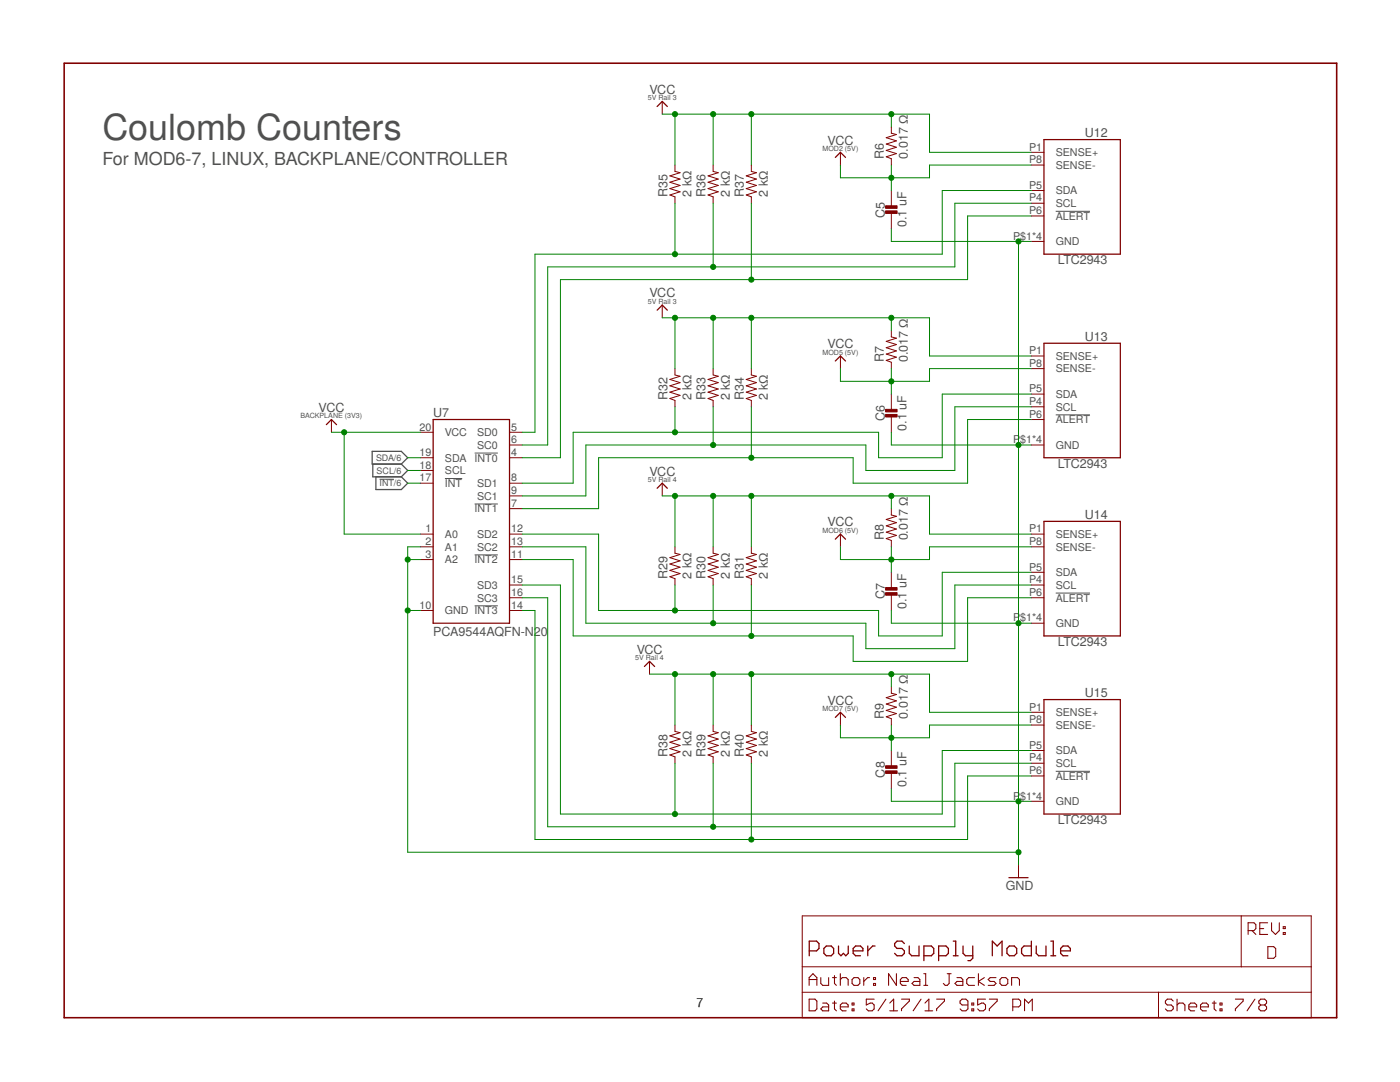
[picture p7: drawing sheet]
<svg xmlns="http://www.w3.org/2000/svg" width="279mm" height="216mm" viewBox="0 0 279 216" stroke-linecap="round" stroke-linejoin="round" font-family="sans-serif">
<path d="M210.7 42.2h6.8M75.8 95.6h2.8M88.8 95.5h3.4M94.7 90.4h4.7M210.7 82.8h6.8M94.7 100.6h4.7M94.7 110.7h4.7M210.7 118.3h6.8M94.7 120.9h4.7M210.7 153.9h6.8" fill="none" stroke="#505050" stroke-width=".2"/>
<path d="M74.3 90.1h5.8l1.3 1.2-1.3 1.3h-5.8zM74.4 92.6v2.5h5.7M75 95.1v2.6h5.1l1.3-1.3-1.3-1.3M80.1 92.6l1.3 1.3-1.3 1.2" fill="none" stroke="#505050" stroke-width=".25"/>
<path d="M12.8 12.6h254v190.5h-254z" fill="none" stroke="#800000" stroke-width=".32"/>
<g fill="none" stroke="#800000" stroke-width=".2">
<path d="M132.2 20.2v2.6M134.7 32.9v1.3l1 .3-2 .6 2 .6-2 .7 2 .6-2 .6 2 .7-2 .6 1 .4v1.3M142.3 32.9v1.3l1 .3-2 .6 2 .6-2 .7 2 .6-2 .6 2 .7-2 .6 1 .4v1.3M149.9 32.9v1.3l1.1 .3-2.1 .6 2.1 .6-2.1 .7 2.1 .6-2.1 .6 2.1 .7-2.1 .6 1 .4v1.3M167.7 30.4v2.5M177.9 25.3v1.3l1 .2-2 .7 2 .6-2 .6 2 .7-2 .6 2 .6-2 .7 1 .4v1.2M177.9 38v3.1M205.8 30.4h2.5M205.8 32.9h2.5M205.8 38h2.5M177.9 42.3v3.3M205.8 40.6h2.5"/>
<path d="M205.8 43.1h2.5M205.8 48.2h2.5M132.2 60.9v2.5M134.7 73.6v1.2l1 .3-2 .6 2 .6-2 .7 2 .6-2 .7 2 .6-2 .6 1 .4v1.3M142.3 73.6v1.2l1 .3-2 .6 2 .6-2 .7 2 .6-2 .7 2 .6-2 .6 1 .4v1.3M149.9 73.6v1.2l1.1 .3-2.1 .6 2.1 .6-2.1 .7 2.1 .6-2.1 .7 2.1 .6-2.1 .6 1 .4v1.3M167.7 71v2.6M177.9 66v1.2l1 .3-2 .6 2 .6-2 .7 2 .6-2 .7 2 .6-2 .6 1 .4v1.3M177.9 78.6v3.1M205.8 71h2.5M205.8 73.6h2.5M205.8 78.6h2.5"/>
<path d="M66.1 83.7v2.6M83.9 91.3h2.5M83.9 86.3h2.5M83.9 96.4h2.5M83.9 93.9h2.5M101.7 91.3h2.5M101.7 86.3h2.5M101.7 88.8h2.5M101.7 96.4h2.5M101.7 99h2.5M132.2 96.4v2.6M177.9 83v3.3"/>
<path d="M205.8 88.8h2.5M205.8 81.2h2.5M205.8 83.7h2.5M83.9 106.6h2.5M83.9 109.1h2.5M83.9 111.7h2.5M101.7 106.6h2.5M101.7 109.1h2.5M101.7 111.7h2.5M101.7 101.5h2.5M101.7 116.7h2.5M101.7 119.3h2.5"/>
<path d="M134.7 109.1v1.3l1 .2-2 .7 2 .6-2 .6 2 .7-2 .6 2 .6-2 .7 1 .4v1.2M142.3 109.1v1.3l1 .2-2 .7 2 .6-2 .6 2 .7-2 .6 2 .6-2 .7 1 .4v1.2M149.9 109.1v1.3l1.1 .2-2.1 .7 2.1 .6-2.1 .6 2.1 .7-2.1 .6 2.1 .6-2.1 .7 1 .4v1.2M167.7 106.6v2.5M177.9 101.5v1.3l1 .2-2 .7 2 .6-2 .6 2 .7-2 .6 2 .6-2 .7 1 .3v1.3M177.9 114.2v3M177.9 118.5v3.3M205.8 106.6h2.5M205.8 109.1h2.5M205.8 116.7h2.5M205.8 119.3h2.5M205.8 114.2h2.5"/>
<path d="M83.9 121.8h2.5M101.7 121.8h2.5M129.6 132v2.5M177.9 137.1v1.2l1 .3-2 .6 2 .6-2 .7 2 .6-2 .7 2 .6-2 .6 1 .4v1.3M205.8 124.4h2.5M134.7 144.7v1.2l1 .3-2 .6 2 .7-2 .6 2 .6-2 .7 2 .6-2 .6 1 .4v1.3M142.3 144.7v1.2l1 .3-2 .6 2 .7-2 .6 2 .6-2 .7 2 .6-2 .6 1 .4v1.3M149.9 144.7v1.2l1.1 .3-2.1 .6 2.1 .7-2.1 .6 2.1 .6-2.1 .7 2.1 .6-2.1 .6 1 .4v1.3M167.7 142.1v2.6M177.9 149.8v3M177.9 154.1v3.3M205.8 142.1h2.5"/>
<path d="M205.8 144.7h2.5M205.8 149.8h2.5M205.8 152.3h2.5M205.8 154.8h2.5M205.8 159.9h2.5M203.3 172.6v2.5M160.1 182.8h101.6v20.3h-101.6zM160.1 198h101.6M160.1 192.9h101.6M231.2 198v5.1M247.7 182.8v10.1"/>
</g>
<g fill="none" stroke="#800000" stroke-width=".21">
<path d="M161.5 196.6v-1.5l.7-.8 .8 .8v1.5M161.5 199.4h1.1l.4 .3v1.6l-.4 .4h-1.1zM161.5 195.5h1.5M163.8 195.1v1.1l.4 .4h1.2v-1.5M166.1 195.1h.8M166.5 194.7v1.5l.4 .4M166.5 199.7v1.6l.4 .4M167.7 194.3v2.3M167.7 195.5l.4-.4h.8l.4 .4v1.1M170.4 195.1h.8l.4 .4v.7l-.4 .4h-.8l-.3-.4v-.7zM172.4 195.1v1.5M173.5 195.1h-.3l-.8 .7"/>
<path d="M174.3 195.1h.4v.4h-.4zM174.3 196.2h.4v.4h-.4zM174.5 199.4h-1.6v1.1l.8-.3h.4l.4 .3v.8l-.4 .4h-.8l-.4-.4M176.8 199.4l-1.6 2.3M178.9 194.3v2.3l-1.6-2.3v2.3M179.7 195.8h1.6v-.3l-.5-.4h-.7l-.4 .4v.7l.4 .4h.7M179.9 199.4h1.6v.3l-1.6 1.6v.4M182.4 195.1h.8l.4 .4v1.1h-1.2l-.4-.4 .4-.4h1.2M183.8 199.4l-1.6 2.3M184.4 196.6h.7M184.4 194.3h.3v2.3M186.9 199.4h1.6v.3l-1.6 1.6v.4"/>
<path d="M189 194.3h.8M189.4 194.3v1.9l-.4 .4h-.4l-.3-.4M191 195.1h.8l.4 .4v1.1h-1.2l-.4-.4 .4-.4h1.2M194.5 195.1h-1.2l-.4 .4v.7l.4 .4h1.2M195.3 194.3v2.3M196.4 195.1l-1.1 .7 1.1 .8M196.7 199.4h-1.6v1.1l.8-.3h.4l.4 .3v.8l-.4 .4h-.8l-.4-.4M197.4 199.4h1.6v.3l-1.6 1.6v.4M198.8 195.1h-1.2l-.4 .4 .4 .3h.8l.4 .4-.4 .4h-1.2M199.6 195.5l.3-.4h.8l.4 .4v.7l-.4 .4h-.8l-.3-.4zM201.9 196.6v-1.5h1.2l.4 .4v1.1M234.1 199.7l-.4-.3h-.7l-.4 .3v.5l.4 .3h.7l.4 .4v.4l-.4 .4h-.7l-.4-.4"/>
<path d="M234.9 199.4v2.3M242.3 199.7v1.6l.4 .4M246.5 199.4h1.6v.3l-1.6 1.6v.4M249.1 185.7h1.2l.3-.4v-.8l-.3-.4h-1.2v2.4M249.9 185.7l.7 .8M250.4 199.4l-1.5 2.3M251.4 185.3h.8M253 184.1h-1.6v2.4h1.6M253 188.9h1.2l.4 .4v1.5l-.4 .4h-1.2zM253.8 184.1v1.6l.8 .8 .7-.8v-1.6M256.1 186.1h.4v.4h-.4zM256.1 184.9h.4v.4h-.4z"/>
<path d="M164.2 200.2h.8l.4 .3v1.2h-1.2l-.4-.4 .4-.4h1.2M166.1 200.2h.8M167.7 200.9h1.6v-.4l-.4-.3h-.8l-.4 .3v.8l.4 .4h.8M170.1 201.3h.3v.4h-.3zM170.1 200.2h.3v.3h-.3zM177.6 201.7h1.5M177.6 200.2l.8-.8v2.3M184.6 201.7h1.5M184.6 200.2l.8-.8v2.3M193.2 200.5h-1.2l-.4-.3v-.5l.4-.3h.8l.4 .3v1.6l-.4 .4h-.8l-.4-.4M194 201.3h.3v.4h-.3zM194 200.2h.3v.3h-.3z"/>
<path d="M202.1 200.9h1.2l.4-.4v-.8l-.4-.3h-1.2v2.3M204.5 201.7v-2.3l.8 .8 .7-.8v2.3M234.9 200.5l.4-.3h.8l.4 .3v1.2M237.3 200.9h1.5v-.4l-.4-.3h-.8l-.3 .3v.8l.3 .4h.8M239.6 200.9h1.6v-.4l-.4-.3h-.8l-.4 .3v.8l.4 .4h.8M241.9 200.2h.8M243.5 201.3h.4v.4h-.4zM243.5 200.2h.4v.3h-.4zM251.6 200.5l-.4 .4v.4l.4 .4h.8l.4-.4v-.4l-.4-.4M251.6 200.5l-.4-.3v-.5l.4-.3h.8l.4 .3v.5l-.4 .3M251.6 200.5h.8"/>
</g>
<g fill="none" stroke="#800000" stroke-width=".25">
<path d="M131.1 21.3l1.1-1.1 1 1.1M166.7 31.4l1-1 1 1M208.3 27.9h15.3v22.8h-15.3zM131.1 61.9l1.1-1 1 1M166.7 72l1-1 1 1M208.3 68.5h15.3v22.8h-15.3zM65.1 84.7l1-1 1.1 1M86.4 83.7h15.3v40.7h-15.3zM131.1 97.4l1.1-1 1 1M166.7 107.6l1-1 1 1M208.3 104h15.3v22.9h-15.3zM128.6 133l1-1 1 1"/>
<path d="M208.3 139.6h15.3v22.8h-15.3zM166.7 143.2l1-1.1 1 1.1M201.4 175.1h3.8M161.5 189.7h1.5l.4-.4v-1l-.4-.5h-1.5v2.9M164.4 189.3l.5-.5h1l.5 .5v.9l-.5 .5h-1l-.5-.5zM167.3 188.8v1.4l.5 .5 .5-.5 .5 .5 .5-.5v-1.4M170.3 189.7h1.9v-.4l-.5-.5h-.9l-.5 .5v.9l.5 .5h.9M173.2 188.8v1.9M174.6 188.8h-.4l-1 .9M180.5 188.3l-.5-.5h-1l-.5 .5v.5l.5 .5h1l.5 .4v.5l-.5 .5h-1l-.5-.5M181.5 188.8v1.4l.4 .5h1.5v-1.9M184.4 190.7h1.5l.5-.5v-.9l-.5-.5h-1.5v2.9"/>
<path d="M187.3 190.7h1.5l.5-.5v-.9l-.5-.5h-1.5v2.9M190.2 187.8h.5v2.9M190.2 190.7h1M192.2 188.8v1.4l.5 .5h1.4M194.1 188.8v2.4l-.4 .5h-.5M198 190.7v-2.9l1 1 1-1v2.9M201 189.3l.4-.5h1l.5 .5v.9l-.5 .5h-1l-.4-.5zM205.8 187.8v2.9h-1.4l-.5-.5v-.9l.5-.5h1.4M206.8 188.8v1.4l.5 .5h1.4v-1.9M209.7 187.8h.5v2.9M209.7 190.7h1M211.7 189.7h1.9v-.4l-.5-.5h-.9l-.5 .5v.9l.5 .5h.9"/>
</g>
<g fill="#800000" stroke="#800000" stroke-width=".2">
<path d="M176.7 41.1h2.3v.5h-2.3z"/>
<path d="M176.7 42.1h2.3v.5h-2.3z"/>
<path d="M176.7 81.7h2.3v.5h-2.3z"/>
<path d="M176.7 82.7h2.3v.5h-2.3z"/>
<path d="M176.7 117.2h2.3v.6h-2.3z"/>
<path d="M176.7 118.3h2.3v.5h-2.3z"/>
<path d="M176.7 152.8h2.3v.5h-2.3z"/>
<path d="M176.7 153.8h2.3v.5h-2.3z"/>
</g>
<g fill="none" stroke="#008000" stroke-width=".2">
<path d="M132.2 22.8h53.3v7.6h20.3M134.7 22.8v10.1M142.3 22.8v10.1M149.9 22.8v10.1M167.7 32.9v2.6h17.8v-2.6h20.3M177.9 22.8v2.5M177.9 32.9v5.1M205.8 38h-17.8v12.7h-81.2v35.6h-2.6M134.7 40.6v10.1M142.3 40.6v12.7M149.9 40.6v15.2M177.9 45.6v2.6h27.9"/>
<path d="M203.3 48.2v124.4M205.8 40.6h-15.2v12.7h-81.3v35.5h-5.1M205.8 43.1h-12.7v12.7h-81.3v35.5h-7.6M132.2 63.4h53.3v7.6h20.3M134.7 63.4v10.2M142.3 63.4v10.2M149.9 63.4v10.2M167.7 73.6v2.5h17.8v-2.5h20.3M177.9 63.4v2.6M177.9 73.6v5M205.8 78.6h-17.8v12.7h-12.7v-5h-60.9v10.1h-10.2M66.1 86.3h17.8"/>
<path d="M68.7 86.3v20.3h15.2M81.4 91.3h2.5M81.4 93.9h2.5M81.4 96.4h2.5M132.2 99h53.3v7.6h20.3M134.7 81.2v5.1M134.7 99v10.1M142.3 81.2v7.6M142.3 99v10.1M149.9 81.2v10.1M149.9 99v10.1M177.9 86.3v2.5h27.9"/>
<path d="M177.9 99v2.5M205.8 81.2h-15.2v12.7h-17.8v-5.1h-55.9v10.2h-12.7M205.8 83.7h-12.7v12.7h-22.8v-5.1h-50.8v10.2h-15.3M81.4 111.7h2.5M83.9 109.1h-2.5v61h121.9M104.2 106.6h15.3v15.2h55.8v5.1h12.7v-12.7h17.8M104.2 116.7h7.6v45.7h76.2v-12.6h17.8M104.2 119.3h5.1v45.7h81.3v-12.7h15.2M104.2 109.1h12.7v15.3h55.9v5h17.8v-12.7h15.2M104.2 111.7h10.2v15.2h55.9v5.1h22.8v-12.7h12.7M134.7 116.7v5.1M142.3 116.7v7.7"/>
<path d="M149.9 116.7v10.2M167.7 109.1v2.6h17.8v-2.6h20.3M177.9 109.1v5.1M81.4 121.8h2.5M104.2 121.8h2.6v45.7h86.3v-12.7h12.7M129.6 134.5h55.9v7.6h20.3M134.7 134.5v10.2M142.3 134.5v10.2M149.9 134.5v10.2M177.9 121.8v2.6h27.9M177.9 134.5v2.6M134.7 152.3v10.1"/>
<path d="M142.3 152.3v12.7M149.9 152.3v15.2M167.7 144.7v2.5h17.8v-2.5h20.3M177.9 144.7v5.1M177.9 157.4v2.5h27.9"/>
</g>
<g fill="#008000" stroke="#008000" stroke-width=".2">
<circle cx="134.7" cy="50.7" r=".51"/>
<circle cx="142.3" cy="53.3" r=".51"/>
<circle cx="134.7" cy="121.8" r=".51"/>
<circle cx="142.3" cy="124.4" r=".51"/>
<circle cx="149.9" cy="126.9" r=".51"/>
<circle cx="134.7" cy="162.4" r=".51"/>
<circle cx="142.3" cy="165" r=".51"/>
<circle cx="149.9" cy="167.5" r=".51"/>
<circle cx="68.7" cy="86.3" r=".51"/>
<circle cx="149.9" cy="55.8" r=".51"/>
<circle cx="134.7" cy="86.3" r=".51"/>
<circle cx="142.3" cy="88.8" r=".51"/>
<circle cx="149.9" cy="91.3" r=".51"/>
<circle cx="203.3" cy="88.8" r=".51"/>
<circle cx="203.3" cy="48.2" r=".51"/>
<circle cx="203.3" cy="124.4" r=".51"/>
<circle cx="203.3" cy="159.9" r=".51"/>
<circle cx="81.4" cy="111.7" r=".51"/>
<circle cx="81.4" cy="121.8" r=".51"/>
<circle cx="203.3" cy="170.1" r=".51"/>
<circle cx="177.9" cy="63.4" r=".51"/>
<circle cx="134.7" cy="63.4" r=".51"/>
<circle cx="142.3" cy="63.4" r=".51"/>
<circle cx="149.9" cy="63.4" r=".51"/>
<circle cx="177.9" cy="22.8" r=".51"/>
<circle cx="134.7" cy="22.8" r=".51"/>
<circle cx="142.3" cy="22.8" r=".51"/>
<circle cx="149.9" cy="22.8" r=".51"/>
<circle cx="177.9" cy="99" r=".51"/>
<circle cx="134.7" cy="99" r=".51"/>
<circle cx="142.3" cy="99" r=".51"/>
<circle cx="149.9" cy="99" r=".51"/>
<circle cx="177.9" cy="134.5" r=".51"/>
<circle cx="134.7" cy="134.5" r=".51"/>
<circle cx="142.3" cy="134.5" r=".51"/>
<circle cx="149.9" cy="134.5" r=".51"/>
<circle cx="177.9" cy="35.5" r=".51"/>
<circle cx="177.9" cy="76.1" r=".51"/>
<circle cx="177.9" cy="111.7" r=".51"/>
<circle cx="177.9" cy="147.2" r=".51"/>
</g>
<text font-size="7.2" fill="#505050" x="20.4" y="27.9">Coulomb Counters</text>
<text font-size="3.6" fill="#505050" x="20.4" y="32.9">For MOD6-7, LINUX, BACKPLANE/CONTROLLER</text>
<text font-size="2.7" x="139" y="200.9">7</text>
<g font-size="2.5" fill="#505050">
<text x="129.6" y="18.7">VCC</text>
<text x="165.2" y="28.9">VCC</text>
<text x="216.5" y="27.3">U12</text>
<text x="176.4" y="31.7" transform="rotate(-90 176.4 31.7)">R6</text>
<text x="181.2" y="31.7" transform="rotate(-90 181.2 31.7)">0.017 Ω</text>
<text x="133.2" y="39.3" transform="rotate(-90 133.2 39.3)">R35</text>
<text x="138" y="39.3" transform="rotate(-90 138 39.3)">2 kΩ</text>
<text x="140.8" y="39.3" transform="rotate(-90 140.8 39.3)">R36</text>
<text x="145.6" y="39.3" transform="rotate(-90 145.6 39.3)">2 kΩ</text>
<text x="148.4" y="39.3" transform="rotate(-90 148.4 39.3)">R37</text>
<text x="153.2" y="39.3" transform="rotate(-90 153.2 39.3)">2 kΩ</text>
<text x="176.6" y="43.4" transform="rotate(-90 176.6 43.4)">C5</text>
<text x="180.9" y="45.4" transform="rotate(-90 180.9 45.4)">0.1 uF</text>
<text x="211.1" y="52.7">LTC2943</text>
<text x="129.6" y="59.3">VCC</text>
<text x="165.2" y="69.5">VCC</text>
<text x="216.5" y="68">U13</text>
<text x="176.4" y="72.3" transform="rotate(-90 176.4 72.3)">R7</text>
<text x="181.2" y="72.3" transform="rotate(-90 181.2 72.3)">0.017 Ω</text>
<text x="63.6" y="82.2">VCC</text>
<text x="86.5" y="83.2">U7</text>
<text x="133.2" y="79.9" transform="rotate(-90 133.2 79.9)">R32</text>
<text x="138" y="79.9" transform="rotate(-90 138 79.9)">2 kΩ</text>
<text x="140.8" y="79.9" transform="rotate(-90 140.8 79.9)">R33</text>
<text x="145.6" y="79.9" transform="rotate(-90 145.6 79.9)">2 kΩ</text>
<text x="148.4" y="79.9" transform="rotate(-90 148.4 79.9)">R34</text>
<text x="153.2" y="79.9" transform="rotate(-90 153.2 79.9)">2 kΩ</text>
<text x="176.6" y="84" transform="rotate(-90 176.6 84)">C6</text>
<text x="180.9" y="86" transform="rotate(-90 180.9 86)">0.1 uF</text>
<text x="129.6" y="94.9">VCC</text>
<text x="211.1" y="93.4">LTC2943</text>
<text x="165.2" y="105.1">VCC</text>
<text x="176.4" y="107.8" transform="rotate(-90 176.4 107.8)">R8</text>
<text x="181.2" y="107.8" transform="rotate(-90 181.2 107.8)">0.017 Ω</text>
<text x="216.5" y="103.5">U14</text>
<text x="133.2" y="115.5" transform="rotate(-90 133.2 115.5)">R29</text>
<text x="138" y="115.5" transform="rotate(-90 138 115.5)">2 kΩ</text>
<text x="140.8" y="115.5" transform="rotate(-90 140.8 115.5)">R30</text>
<text x="145.6" y="115.5" transform="rotate(-90 145.6 115.5)">2 kΩ</text>
<text x="148.4" y="115.5" transform="rotate(-90 148.4 115.5)">R31</text>
<text x="153.2" y="115.5" transform="rotate(-90 153.2 115.5)">2 kΩ</text>
<text x="176.6" y="119.6" transform="rotate(-90 176.6 119.6)">C7</text>
<text x="180.9" y="121.5" transform="rotate(-90 180.9 121.5)">0.1 uF</text>
<text x="86.5" y="126.9">PCA9544AQFN-N20</text>
<text x="127.1" y="130.4">VCC</text>
<text x="211.1" y="128.9">LTC2943</text>
<text x="165.2" y="140.6">VCC</text>
<text x="176.4" y="143.4" transform="rotate(-90 176.4 143.4)">R9</text>
<text x="181.2" y="143.4" transform="rotate(-90 181.2 143.4)">0.017 Ω</text>
<text x="216.5" y="139.1">U15</text>
<text x="133.2" y="151" transform="rotate(-90 133.2 151)">R38</text>
<text x="138" y="151" transform="rotate(-90 138 151)">2 kΩ</text>
<text x="140.8" y="151" transform="rotate(-90 140.8 151)">R39</text>
<text x="145.6" y="151" transform="rotate(-90 145.6 151)">2 kΩ</text>
<text x="148.4" y="151" transform="rotate(-90 148.4 151)">R40</text>
<text x="153.2" y="151" transform="rotate(-90 153.2 151)">2 kΩ</text>
<text x="176.6" y="155.1" transform="rotate(-90 176.6 155.1)">C8</text>
<text x="180.9" y="157.1" transform="rotate(-90 180.9 157.1)">0.1 uF</text>
<text x="211.1" y="164.5">LTC2943</text>
<text x="200.7" y="177.7">GND</text>
</g>
<g font-size="2.1" fill="#505050">
<text x="205.4" y="30">P1</text>
<text x="205.4" y="32.6">P8</text>
<text x="210.7" y="31.2">SENSE+</text>
<text x="210.7" y="33.7">SENSE-</text>
<text x="205.4" y="37.7">P5</text>
<text x="205.4" y="40.2">P4</text>
<text x="210.7" y="38.8">SDA</text>
<text x="210.7" y="41.3">SCL</text>
<text x="202.2" y="47.8">P$1*4</text>
<text x="205.4" y="42.7">P6</text>
<text x="210.7" y="43.9">ALERT</text>
<text x="210.7" y="48.9">GND</text>
<text x="205.4" y="70.7">P1</text>
<text x="210.7" y="71.8">SENSE+</text>
<text x="205.4" y="73.2">P8</text>
<text x="210.7" y="74.3">SENSE-</text>
<text x="205.4" y="78.3">P5</text>
<text x="205.4" y="80.8">P4</text>
<text x="205.4" y="83.4">P6</text>
<text x="210.7" y="79.4">SDA</text>
<text x="210.7" y="81.9">SCL</text>
<text x="83.7" y="85.9">20</text>
<text x="88.8" y="87">VCC</text>
<text x="95.2" y="87">SD0</text>
<text x="95.2" y="89.6">SC0</text>
<text x="102" y="85.9">5</text>
<text x="102" y="88.4">6</text>
<text x="202.2" y="88.4">P</text>
<text x="203.6" y="88.4">$1*4</text>
<text x="210.7" y="84.5">ALERT</text>
<text x="210.7" y="89.6">GND</text>
<text x="83.7" y="93.5">18</text>
<text x="83.7" y="91">19</text>
<text x="88.8" y="94.6">SCL</text>
<text x="88.8" y="92.1">SDA</text>
<text x="94.7" y="92.1">INT0</text>
<text x="102" y="91">4</text>
<text x="83.7" y="96.1">17</text>
<text x="88.8" y="97.2">INT</text>
<text x="95.2" y="97.2">SD1</text>
<text x="95.2" y="99.7">SC1</text>
<text x="102" y="101.1">7</text>
<text x="102" y="96.1">8</text>
<text x="102" y="98.6">9</text>
<text x="84.9" y="106.2">1</text>
<text x="88.8" y="107.3">A0</text>
<text x="94.7" y="102.3">INT1</text>
<text x="95.2" y="107.3">SD2</text>
<text x="102" y="106.2">12</text>
<text x="205.4" y="106.2">P1</text>
<text x="210.7" y="107.3">SENSE+</text>
<text x="84.9" y="108.8">2</text>
<text x="84.9" y="111.3">3</text>
<text x="88.8" y="109.9">A1</text>
<text x="88.8" y="112.4">A2</text>
<text x="94.7" y="112.4">INT2</text>
<text x="95.2" y="109.9">SC2</text>
<text x="102" y="111.3">11</text>
<text x="102" y="108.8">13</text>
<text x="205.4" y="108.8">P8</text>
<text x="205.4" y="113.8">P5</text>
<text x="210.7" y="109.9">SENSE-</text>
<text x="95.2" y="117.5">SD3</text>
<text x="102" y="116.4">15</text>
<text x="102" y="118.9">16</text>
<text x="205.4" y="116.4">P4</text>
<text x="205.4" y="118.9">P6</text>
<text x="210.7" y="115">SDA</text>
<text x="210.7" y="117.5">SCL</text>
<text x="83.7" y="121.5">10</text>
<text x="88.8" y="122.6">GND INT3</text>
<text x="95.2" y="120">SC3</text>
<text x="102" y="121.5">14</text>
<text x="202.2" y="124">P</text>
<text x="203.6" y="124">$1*4</text>
<text x="210.7" y="120">ALERT</text>
<text x="210.7" y="125.1">GND</text>
<text x="205.4" y="141.8">P1</text>
<text x="210.7" y="142.9">SENSE+</text>
<text x="205.4" y="144.3">P8</text>
<text x="205.4" y="149.4">P5</text>
<text x="210.7" y="145.4">SENSE-</text>
<text x="205.4" y="151.9">P4</text>
<text x="205.4" y="154.5">P6</text>
<text x="210.7" y="150.5">SDA</text>
<text x="210.7" y="153">SCL</text>
<text x="210.7" y="155.6">ALERT</text>
<text x="202.2" y="159.5">P</text>
<text x="203.6" y="159.5">$1*4</text>
<text x="210.7" y="160.7">GND</text>
</g>
<g font-size="1.8" fill="#505050">
<text x="75" y="92">SDA/6</text>
<text x="75.2" y="94.5">SCL/6</text>
<text x="75.8" y="97.1">INT/6</text>
</g>
<g font-size="1.4" fill="#505050">
<text x="129.3" y="20">5V Rail 3</text>
<text x="164.1" y="30.1">MOD2 (5V)</text>
<text x="129.3" y="60.6">5V Rail 3</text>
<text x="164.1" y="70.8">MOD5 (5V)</text>
<text x="60" y="83.5">BACKPLANE (3V3)</text>
<text x="129.3" y="96.2">5V Rail 4</text>
<text x="164.1" y="106.3">MOD6 (5V)</text>
<text x="126.8" y="131.7">5V Rail 4</text>
<text x="164.1" y="141.9">MOD7 (5V)</text>
</g>
</svg>
